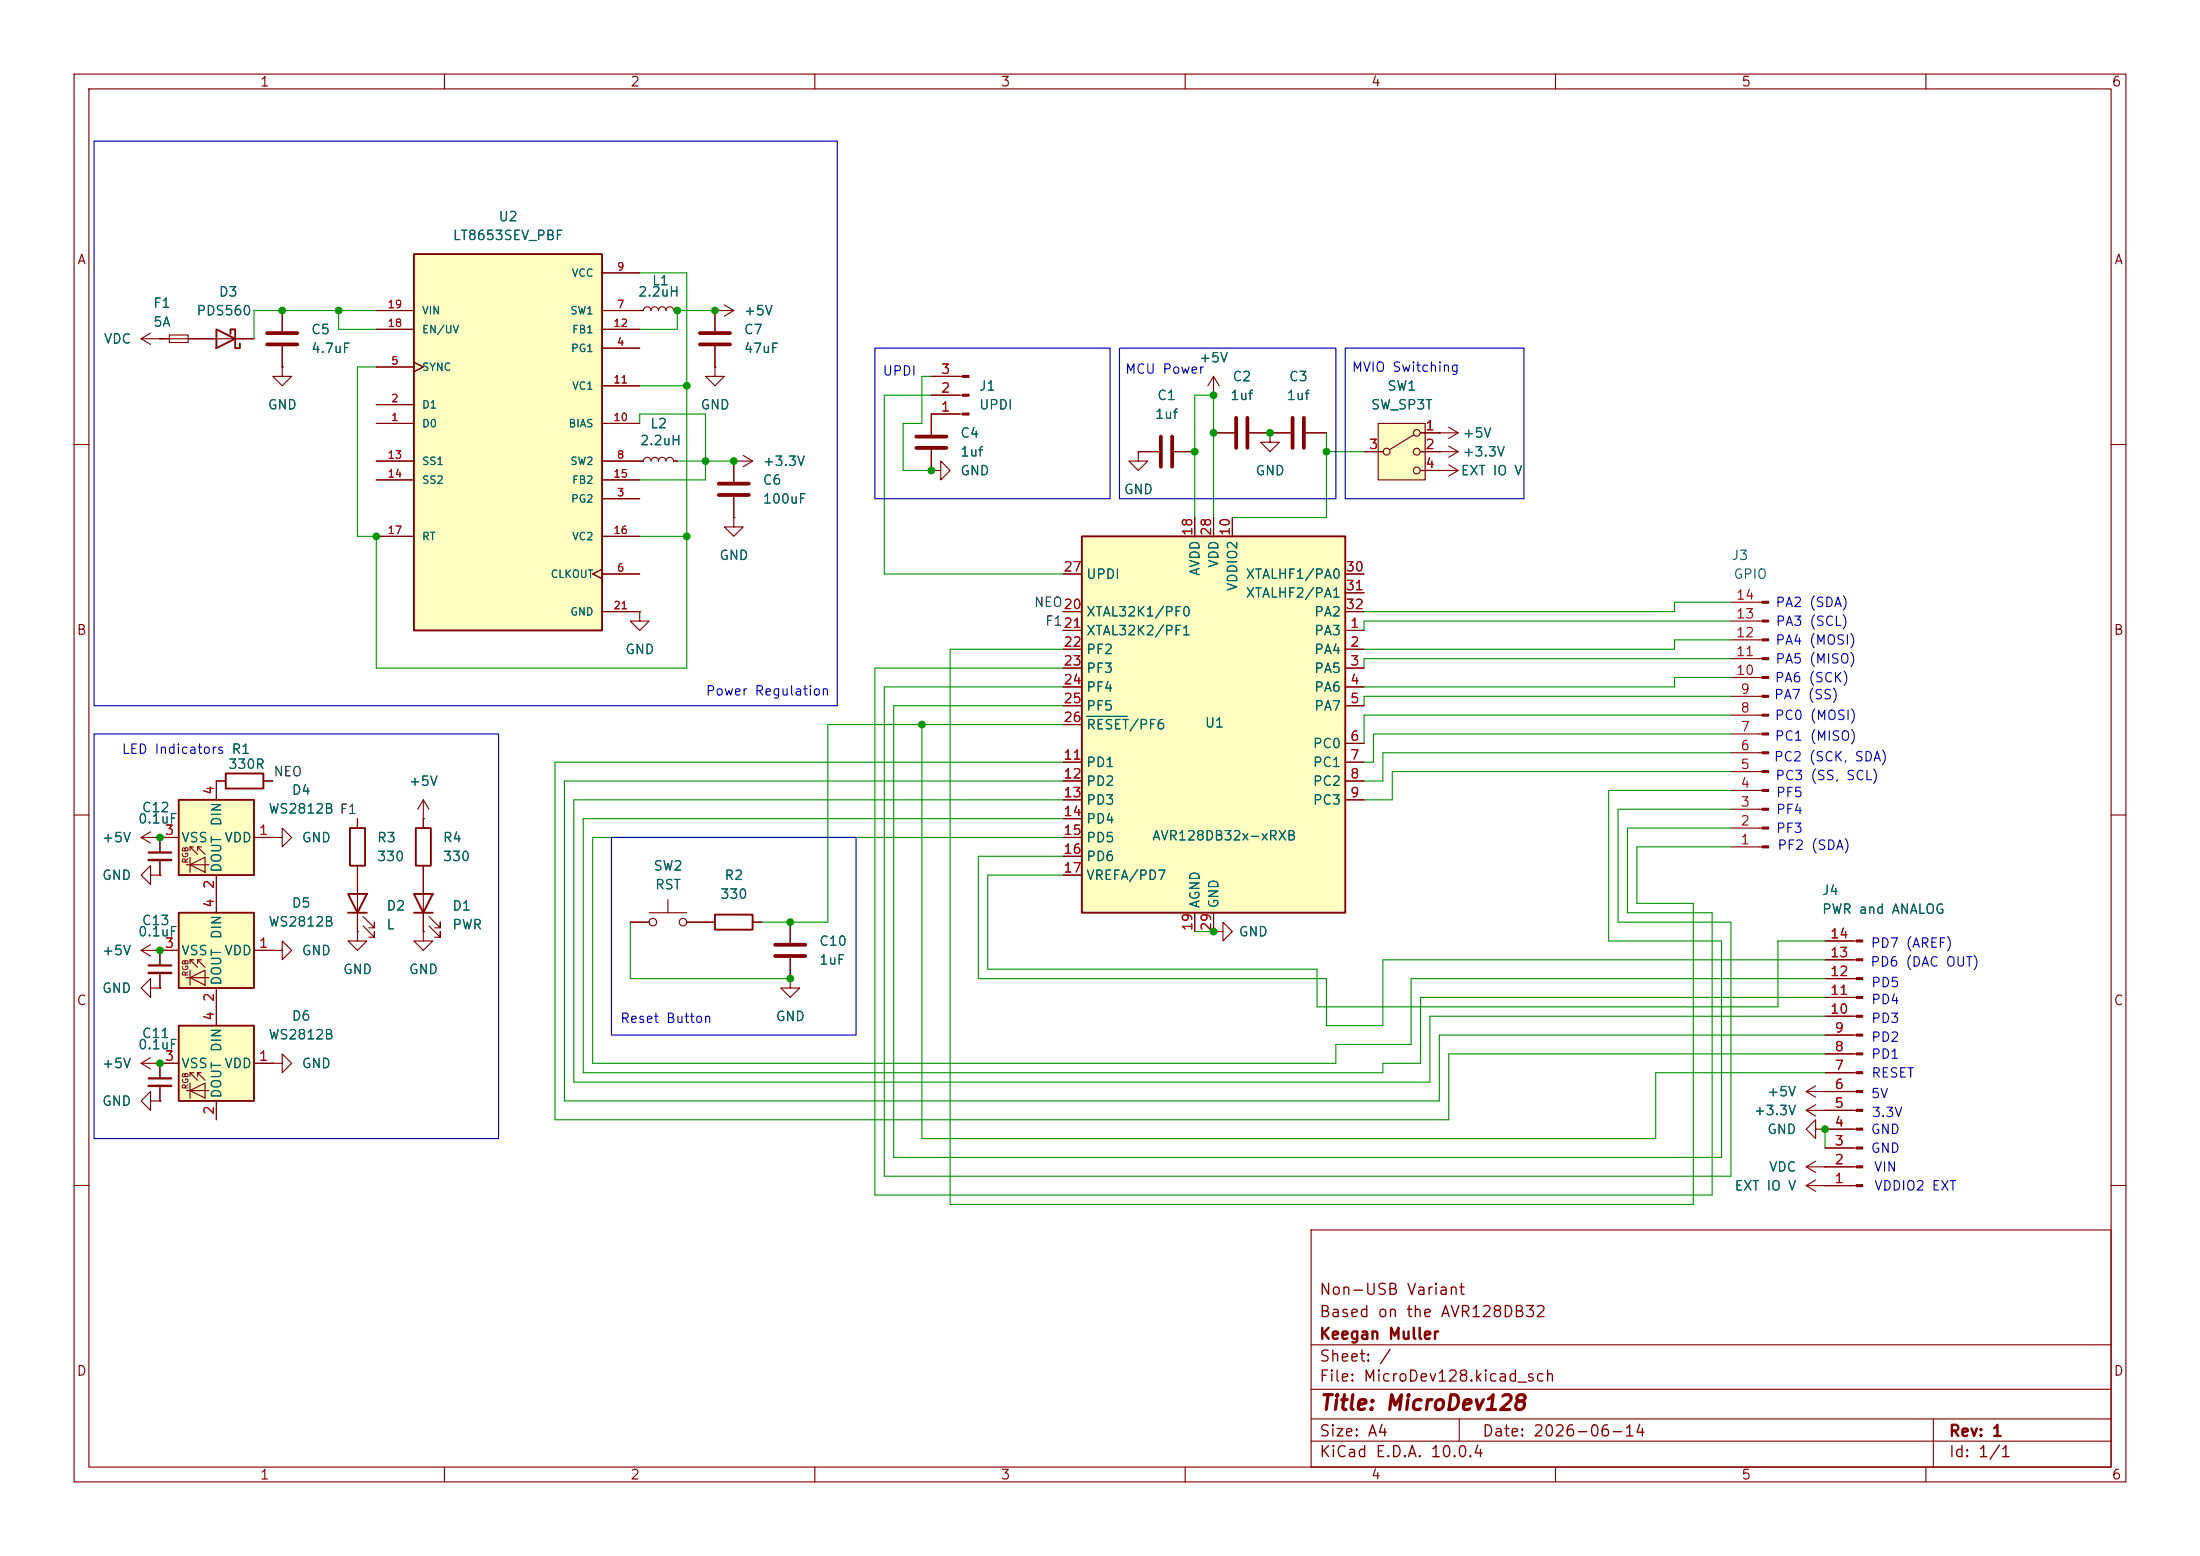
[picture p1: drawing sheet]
<svg xmlns="http://www.w3.org/2000/svg" width="297mm" height="210mm" viewBox="0 0 297 210" stroke-linecap="round" stroke-linejoin="round" font-family="sans-serif">
<g fill="none" stroke="#840000" stroke-width=".15">
<path d="M10 10h277v190h-277zM12 12h273v186h-273zM60 10v2M110 10v2M160 10v2M210 10v2M260 10v2M10 60h2M285 60h2M86.4 82.6v1.2h1.2l-1.2 1.3-1.3-1.3h1.3M86.4 82.6h.1M10 110h2"/>
<path d="M21.6 113v2.1M21.6 116.1v2M285 110h2M10 160h2M177 166h108v32h-108zM285 160h2M60 198v2M110 198v2M160 198v2M177 194.5h108M177 191.5h108M177 187.5h108"/>
<path d="M177 181.5h108M197 191.5v3M210 198v2M260 198v2M261 191.5v6.5"/>
</g>
<path d="M20.1 115.1h3" fill="none" stroke="#840000" stroke-width=".3"/>
<path d="M20.1 116.1h3" fill="none" stroke="#840000" stroke-width=".33"/>
<path d="M24.1 108h10.2v10.1h-10.2z" fill="#ffffc2"/>
<g fill="none" stroke="#840000" stroke-width=".15">
<path d="M21.6 113h2.5M25.1 116.7h3.1M25.7 116.7l2-1v2zM25.7 114.3v.5M25.7 115.7v2M26.2 114.3h-.5l1 1M26.7 114.3v.5M27.2 114.3h-.5l1 1M29.2 105.4v2.6M29.2 118.1v2.6M34.3 113h2.5M36.8 128.3h1.3v-1.3l1.3 1.3-1.3 1.2v-1.2"/>
<path d="M36.8 128.3h.1"/>
</g>
<path d="M24.1 108h10.2v10.1h-10.2z" fill="none" stroke="#840000" stroke-width=".25"/>
<path d="M24.1 123.2h10.2v10.2h-10.2z" fill="#ffffc2"/>
<g fill="none" stroke="#840000" stroke-width=".15">
<path d="M163.8 53.3h.1M163.8 50.8l-.7 1.3M163.8 50.8l.8 1.3M163.8 50.8v2.5M163.8 58.4h2.8M168.7 58.4h5.5M171.4 58.4v1.3h1.3l-1.3 1.3-1.2-1.3h1.2M171.4 58.4h.1M176.3 58.4h2.8M99.1 69.9v1.2h1.2l-1.2 1.3-1.3-1.3h1.3M99.1 69.9h.1M99.1 62.2v2.8"/>
<path d="M99.1 67.1v2.8M153.7 61v1.2h1.2l-1.2 1.3-1.3-1.3h1.3M153.7 61h.1M233.7 99.1h4.2M233.7 96.5h4.2M233.7 94h4.2M233.7 91.4h4.2M233.7 88.9h4.2M233.7 86.4h4.2M233.7 83.8h4.2M233.7 81.3h4.2M19 113l1.3 .8"/>
<path d="M19 113h2.6M20.3 118.1v-1.3l-1.3 1.3 1.3 1.3v-1.3h1.3M20.3 112.3l-1.3 .7M21.6 118.1h.1M21.6 113h.1M29.2 105.4h1.3M35.6 105.4h1.2M36.8 113h1.3v-1.2l1.3 1.2-1.3 1.3v-1.3M36.8 113h.1M48.3 110.5v1.3M48.3 116.8v8.9M57.1 110.5h.1"/>
<path d="M57.1 108l-.7 1.2M57.1 108l.8 1.2M57.1 108v2.5M233.7 114.3h4.2M233.7 111.8h4.2M233.7 109.2h4.2M233.7 106.7h4.2M233.7 104.1h4.2M233.7 101.6h4.2M19 128.3h5.1M19 128.3l1.3 .7M20.3 133.4v-1.3l-1.3 1.3 1.3 1.2v-1.2h1.3"/>
<path d="M20.3 127.5l-1.3 .8M21.6 128.3h.1M21.6 133.4h.1M21.6 128.3v2M21.6 131.3v2.1M25.1 132h3.1M25.7 132l2-1.1v2.1zM25.7 129.5v.5M25.7 130.9v2.1M26.2 129.5h-.5l1 1.1M26.7 129.5v.5M27.2 129.5h-.5l1 1.1"/>
<path d="M29.2 120.7v2.5M29.2 133.4v2.5M34.3 128.3h2.5M48.3 125.7v1.3h1.2l-1.2 1.3-1.3-1.3h1.3M48.3 125.7h.1M49 125l1.5 1.5v-.8v.8h-.7M49 123.7l1.5 1.5v-.7v.7h-.7M57.1 125.7v1.3h1.3l-1.3 1.3-1.2-1.3h1.2M57.1 125.7h.1M85.1 124.5h2.5M87.6 123.2h5.1M90.2 121.4v1.8"/>
<path d="M92.7 124.5h3.8M101.6 124.5h1.3M106.7 132.1v1.3h1.2l-1.2 1.2-1.3-1.2h1.3M106.7 132.1h.1M106.7 124.5v2.8M106.7 129.3v2.8M163.8 125.7h1.3v-1.2l1.3 1.2-1.3 1.3v-1.3M163.8 125.7h.1M246.4 139.7h4.2M246.4 137.2h4.2M246.4 134.6h4.2M246.4 132.1h4.2"/>
<path d="M246.4 129.5h4.2M246.4 127h4.2M19 143.5l1.3 .8M19 143.5h2.6M20.3 148.6v-1.3l-1.3 1.3 1.3 1.3v-1.3h1.3M20.3 142.7l-1.3 .8M21.6 148.6h.1M21.6 143.5h.1M21.6 143.5v2M21.6 146.6v2M36.8 143.5h1.3v-1.3l1.3 1.3-1.3 1.3v-1.3M36.8 143.5h.1"/>
<path d="M243.8 157.5h6.8M243.8 149.9h6.8M243.8 147.3h6.8M243.8 147.3l1.3 .8M243.8 149.9l1.3 .7M243.8 157.5l1.3 .7M245.1 152.4v-1.3l-1.3 1.3 1.3 1.3v-1.3h1.3M245.1 146.6l-1.3 .7M245.1 159.3l-1.3 .7M245.1 149.1l-1.3 .8M245.1 156.7l-1.3 .8M246.4 147.3h.1"/>
<path d="M246.4 152.4h.1M246.4 149.9h.1M246.4 157.5h.1M246.4 154.9h4.2M246.4 152.4h4.2M246.4 144.8h4.2M246.4 142.2h4.2M243.8 160h6.8M243.8 160l1.3 .8M246.4 160h.1"/>
<circle cx="88.1" cy="124.5" r=".51"/>
<circle cx="92.2" cy="124.5" r=".51"/>
</g>
<path d="M30.5 104.4h5.1v2h-5.1zM47.2 111.8h2.1v5h-2.1zM24.1 123.2h10.2v10.2h-10.2zM47 120.7h2.5l-1.2 2.5zM47 123.2h2.5M96.5 123.4h5.1v2.1h-5.1z" fill="none" stroke="#840000" stroke-width=".25"/>
<path d="M166.9 56.4v4.1M168.4 56.4v4.1M174.5 56.4v4.1M176 56.4v4.1M97 65.3h4.1M97 66.8h4.1M104.6 127.5h4.1M104.6 129h4.1" fill="none" stroke="#840000" stroke-width=".51"/>
<path d="M20.1 130.3h3M20.1 145.5h3" fill="none" stroke="#840000" stroke-width=".3"/>
<path d="M20.1 131.3h3M20.1 146.6h3" fill="none" stroke="#840000" stroke-width=".33"/>
<g fill="#840000" stroke="#840000" stroke-width=".15">
<path d="M237.9 114.2h.9v.2h-.9z"/>
<path d="M237.9 111.6h.9v.3h-.9z"/>
<path d="M237.9 109.1h.9v.2h-.9z"/>
<path d="M237.9 106.6h.9v.2h-.9z"/>
<path d="M237.9 104h.9v.3h-.9z"/>
<path d="M237.9 101.5h.9v.2h-.9z"/>
<path d="M237.9 98.9h.9v.3h-.9z"/>
<path d="M237.9 96.4h.9v.2h-.9z"/>
<path d="M237.9 93.9h.9v.2h-.9z"/>
<path d="M237.9 91.3h.9v.3h-.9z"/>
<path d="M237.9 88.8h.9v.2h-.9z"/>
<path d="M237.9 86.2h.9v.3h-.9z"/>
<path d="M237.9 83.7h.9v.2h-.9z"/>
<path d="M237.9 81.2h.9v.2h-.9z"/>
<path d="M250.6 159.9h.9v.2h-.9z"/>
<path d="M250.6 157.4h.9v.2h-.9z"/>
<path d="M250.6 154.8h.9v.3h-.9z"/>
<path d="M250.6 152.3h.9v.2h-.9z"/>
<path d="M250.6 149.7h.9v.3h-.9z"/>
<path d="M250.6 147.2h.9v.2h-.9z"/>
<path d="M250.6 144.7h.9v.2h-.9z"/>
<path d="M250.6 142.1h.9v.3h-.9z"/>
<path d="M250.6 139.6h.9v.2h-.9z"/>
<path d="M250.6 137h.9v.3h-.9z"/>
<path d="M250.6 134.5h.9v.2h-.9z"/>
<path d="M250.6 132h.9v.2h-.9z"/>
<path d="M250.6 129.4h.9v.3h-.9z"/>
<path d="M250.6 126.9h.9v.2h-.9z"/>
</g>
<path d="M24.1 138.4h10.2v10.2h-10.2z" fill="#ffffc2"/>
<g fill="none" stroke="#840000" stroke-width=".15">
<path d="M194.3 58.4h.1M194.3 58.4h2.5M195.6 57.7l1.2 .7M196.8 58.4l-1.2 .8M86.4 62.2h.5a.51 .51 0 0 1 .5-.5 .51 .51 0 0 1 .5 .5 .51 .51 0 0 1 .5-.5 .51 .51 0 0 1 .5 .5 .51 .51 0 0 1 .5-.5 .51 .51 0 0 1 .5 .5 .51 .51 0 0 1 .5-.5 .51 .51 0 0 1 .5 .5h.5M153.7 61h2.8M158.5 61h2.8M57.1 110.5v1.3M57.1 116.8v8.9M29.2 135.9v2.5M57.9 125l1.5 1.5v-.8v.8h-.7M57.9 123.7l1.5 1.5v-.7v.7h-.7"/>
<path d="M21.6 143.5h2.5M25.1 147.2h3.1M25.7 147.2l2-1v2zM25.7 144.8v.5M25.7 146.2v2M26.2 144.8h-.5l1 1M26.7 144.8v.5M27.2 144.8h-.5l1 1M29.2 148.6v2.5M34.3 143.5h2.5"/>
</g>
<path d="M56.1 111.8h2.1v5h-2.1zM24.1 138.4h10.2v10.2h-10.2zM55.9 120.7h2.5l-1.3 2.5zM55.9 123.2h2.5" fill="none" stroke="#840000" stroke-width=".25"/>
<path d="M156.7 58.9v4.1M158.2 58.9v4.1" fill="none" stroke="#840000" stroke-width=".51"/>
<path d="M186.1 57.2h6.3v7.6h-6.3z" fill="#ffffc2"/>
<g fill="none" stroke="#840000" stroke-width=".15">
<path d="M19 45.7h15.3M19 45.7l1.3 .8M20.3 45l-1.3 .7M21.6 45.7h.1M22.9 45.2h2.5v1h-2.5zM38.1 49.5v1.3h1.3l-1.3 1.3-1.3-1.3h1.3M38.1 49.5h.1M38.1 41.9v2.8M38.1 46.7v2.8M96.5 41.9h.1M96.5 41.9v2.8M96.5 46.7v2.8"/>
<path d="M96.5 41.9h2.6M97.8 41.1l1.3 .8M99.1 41.9l-1.3 .8M125.7 55.9v2.8M186.1 57.2h6.3v7.6h-6.3zM190.9 58.7l-3.3 2M191.8 58.4h2.5M125.7 63.5h1.3v-1.3l1.3 1.3-1.3 1.3v-1.3M125.7 63.5h.1M125.7 60.7v2.8M184.1 61h2.6M191.8 61h5"/>
<path d="M191.8 63.5h5M194.3 63.5h.1M194.3 61h.1M195.6 62.7l1.2 .8M195.6 60.2l1.2 .8M196.8 63.5l-1.2 .8M196.8 61l-1.2 .7"/>
<circle cx="191.3" cy="58.4" r=".46"/>
<circle cx="187.2" cy="61" r=".46"/>
<circle cx="191.3" cy="61" r=".46"/>
<circle cx="191.3" cy="63.5" r=".46"/>
</g>
<path d="M36.1 45h4M36.1 46.5h4M94.5 45h4.1M94.5 46.5h4.1M123.7 58.9h4.1M123.7 60.5h4.1" fill="none" stroke="#840000" stroke-width=".51"/>
<path d="M29.2 44.5l2.5 1.2-2.5 1.3zM31.1 45.1v-.6h.6v2.5h.7v-.6" fill="none" stroke="#840000" stroke-width=".25"/>
<path d="M55.9 34.3h25.4v50.8h-25.4z" fill="#ffffc2"/>
<path d="M55.9 34.3h25.4v50.8h-25.4z" fill="none" stroke="#840000" stroke-width=".25"/>
<g fill="none" stroke="#840000" stroke-width=".15">
<path d="M81.3 36.8h5.1M50.8 57.2h5.1M50.8 54.6h5.1M50.8 49.5h5.1M50.8 41.9h5.1M50.8 44.5h5.1M55.9 48.9l1.2 .6-1.2 .7M81.3 41.9h5.6a.51 .51 0 0 1 .5-.5 .51 .51 0 0 1 .5 .5 .51 .51 0 0 1 .5-.5 .51 .51 0 0 1 .5 .5 .51 .51 0 0 1 .5-.5 .51 .51 0 0 1 .5 .5 .51 .51 0 0 1 .5-.5 .51 .51 0 0 1 .5 .5h.5M81.3 57.2h5.1M81.3 47h5.1M81.3 52.1h5.1M81.3 44.5h5.1"/>
<path d="M125.7 55.9h4.2M125.7 53.3h4.2M125.7 50.8h4.2M50.8 62.2h5.1M50.8 64.8h5.1M50.8 72.4h5.1M81.3 76.8l-1.3 .7 1.3 .6M81.3 67.3h5.1M81.3 77.5h5.1M81.3 62.2h5.1M81.3 64.8h5.1M81.3 72.4h5.1"/>
<path d="M81.3 82.6h5.1"/>
</g>
<g fill="#840000" stroke="#840000" stroke-width=".15">
<path d="M129.9 55.8h.9v.2h-.9z"/>
<path d="M129.9 53.2h.9v.3h-.9z"/>
<path d="M129.9 50.7h.9v.2h-.9z"/>
</g>
<path d="M146 72.4h35.6v50.8h-35.6z" fill="#ffffc2"/>
<path d="M146 72.4h35.6v50.8h-35.6z" fill="none" stroke="#840000" stroke-width=".25"/>
<g fill="none" stroke="#840000" stroke-width=".15">
<path d="M81.3 36.8h5.1M21.6 45.7h.1M21.6 45.7h1.3M25.4 45.7h3.8M31.7 45.7h2.6M38.1 49.5h.1M38.1 41.9v2.8M38.1 46.7v2.8M50.8 57.2h5.1M50.8 54.6h5.1M50.8 49.5h5.1M50.8 41.9h5.1"/>
<path d="M50.8 44.5h5.1M55.9 48.9l1.2 .6-1.2 .7M81.3 57.2h5.1M81.3 47h5.1M81.3 41.9h5.6M81.3 52.1h5.1M81.3 44.5h5.1M90.9 41.9h.5M96.5 49.5v1.3h1.3l-1.3 1.3-1.3-1.3h1.3M96.5 49.5h.1M96.5 41.9h.1M96.5 41.9v2.8"/>
<path d="M96.5 46.7v2.8M125.7 53.3h3.8M125.7 50.8h3.8M129.5 55.9h-3.8v2.8M163.8 53.3h.1M163.8 58.4h2.8M168.7 58.4h5.5M171.4 58.4h.1M176.3 58.4h2.8M191.8 58.4h2.5M194.3 58.4h.1M50.8 62.2h5.1"/>
<path d="M50.8 64.8h5.1M50.8 72.4h5.1M81.3 76.8l-1.3 .7 1.3 .6M81.3 77.5h5.1M81.3 62.2h5.6M81.3 67.3h5.1M81.3 64.8h5.1M81.3 72.4h5.1M90.9 62.2h.5M99.1 62.2h.1M99.1 69.9h.1M99.1 62.2h2.5"/>
<path d="M99.1 62.2v2.8M99.1 67.1v2.8M100.3 61.5l1.3 .7M101.6 62.2l-1.3 .8M125.7 63.5h.1M125.7 60.7v2.8M143.5 77.5h2.5M153.7 61h.1M153.7 61h2.8M158.5 61h2.8M161.3 69.9v2.5M163.8 69.9v2.5"/>
<path d="M166.4 69.9v2.5M181.6 77.5h2.5M184.1 61h2.6M191.8 61h2.5M191.8 63.5h2.5M194.3 61h.1M194.3 63.5h.1M81.3 82.6h5.1M86.4 82.6h.1M143.5 85.1h2.5M143.5 87.6h2.5M143.5 90.2h2.5"/>
<path d="M143.5 92.7h2.5M143.5 95.3h2.5M143.5 82.6h2.5M143.5 97.8h2.5M181.6 85.1h2.5M181.6 87.6h2.5M181.6 90.2h2.5M181.6 92.7h2.5M181.6 95.3h2.5M181.6 82.6h2.5M181.6 80h2.5M21.6 113h.1"/>
<path d="M21.6 118.1h.1M21.6 113h2.5M21.6 113v2.1M21.6 116.1v2M29.2 118.1v5.1M30.5 105.4h-1.3v2.6M34.3 113h2.5M35.6 105.4h1.2M36.8 113h.1M48.3 110.5v1.3M48.3 116.8v3.9M57.1 110.5h.1"/>
<path d="M57.1 110.5v1.3M57.1 116.8v3.9M143.5 102.9h2.5M143.5 105.4h2.5M143.5 108h2.5M143.5 110.5h2.5M143.5 113h2.5M143.5 115.6h2.5M143.5 118.1h2.5M181.6 100.3h2.5M181.6 102.9h2.5M181.6 105.4h2.5"/>
<path d="M181.6 108h2.5M21.6 133.4h.1M21.6 128.3h.1M21.6 128.3h2.5M21.6 128.3v2M21.6 131.3v2.1M29.2 133.4v5M34.3 128.3h2.5M36.8 128.3h.1M48.3 125.7h.1M48.3 123.2v2.5M57.1 125.7h.1"/>
<path d="M57.1 123.2v2.5M85.1 124.5h2.5M92.7 124.5h3.8M101.6 124.5h1.3M106.7 132.1h.1M106.7 124.5v2.8M106.7 129.3v2.8M161.3 123.2v2.5M163.8 125.7h.1M163.8 123.2v2.5M246.4 139.7h3.8M246.4 137.2h3.8"/>
<path d="M246.4 134.6h3.8M246.4 132.1h3.8M246.4 129.5h3.8M246.4 127h3.8M21.6 143.5h.1M21.6 148.6h.1M21.6 143.5v2M21.6 146.6v2M21.6 143.5h2.5M29.2 148.6v2.5M34.3 143.5h2.5M36.8 143.5h.1"/>
<path d="M246.4 147.3h.1M246.4 152.4h.1M246.4 149.9h.1M246.4 157.5h.1M246.4 157.5h3.8M246.4 154.9h3.8M246.4 152.4h3.8M246.4 149.9h3.8M246.4 147.3h3.8M246.4 144.8h3.8M246.4 142.2h3.8M246.4 160h.1"/>
<path d="M246.4 160h3.8"/>
</g>
<path d="M146.7 96.7h5.5" fill="none" stroke="#006464" stroke-width=".15"/>
<g fill="none" stroke="#009600" stroke-width=".15">
<path d="M86.4 36.8h6.3v53.4h-41.9v-17.8h-2.5v-22.9h2.5M45.7 41.9v2.6h5.1M50.8 41.9h-16.5v3.8M86.4 57.2v-1.3h8.8v8.9h-8.8M86.4 52.1h6.3M96.5 41.9h-5.1v2.6h-5M125.7 50.8h-1.2v6.4h-2.6v6.3h3.8M125.7 53.3h-6.3v24.2h24.1M179.1 58.4v11.5h-12.7M86.4 72.4h6.3M91.4 62.2h7.7M161.3 69.9v-16.6h2.5v16.6"/>
<path d="M179.1 61h5M124.5 97.8v55.9h99v-8.9h22.9M143.5 90.2h-25.4v71.1h113v-38.1h-11.4v-11.4h14M143.5 87.6h-15.2v75h100.3v-40.7h-7.6v-7.6h12.7M143.5 95.3h-22.9v60.9h111.8v-29.2h-15.2v-20.3h16.5M143.5 92.7h-24.1v66.1h114.3v-34.3h-15.3v-15.3h15.3M143.5 97.8h-31.7v26.7h-8.9M233.7 83.8h-49.6v1.3M233.7 88.9h-49.6v1.3M233.7 94h-49.6v1.3M233.7 96.5h-49.6v3.8M233.7 81.3h-7.6v1.3h-42"/>
<path d="M233.7 86.4h-7.6v1.2h-42M233.7 91.4h-7.6v1.3h-42M233.7 99.1h-48.3v3.8h-1.3M143.5 118.1h-10.2v12.7h44.5v5.1h62.2v-8.9h6.4M143.5 115.6h-11.4v16.5h47v6.3h7.6v-8.9h59.7M143.5 110.5h-64.8v34.3h108v-1.3h5.1v-8.9h54.6M143.5 113h-63.5v30.5h100.3v-2.5h10.2v-8.9h55.9M143.5 108h-66v38.1h115.5v-8.9h53.4M143.5 102.9h-68.6v48.2h120.7v-8.9h50.8M143.5 105.4h-67.3v43.2h118.1v-8.9h52.1M233.7 101.6h-47v3.8h-2.6M233.7 104.1h-45.7v3.9h-3.9"/>
<path d="M85.1 124.5v7.6h21.6M161.3 125.7h2.5M246.4 152.4v2.5"/>
</g>
<path d="M12.7 19.1h100.3v76.2h-100.3zM118.1 47h31.8v20.3h-31.8zM151.1 47h29.2v20.3h-29.2zM181.6 47h24.1v20.3h-24.1zM12.7 99.1h54.6v54.6h-54.6zM82.5 113h33.1v26.7h-33.1z" fill="none" stroke="#0000c2" stroke-width=".15"/>
<g fill="#009600" stroke="#009600" stroke-width=".14">
<circle cx="45.7" cy="41.9" r=".46"/>
<circle cx="38.1" cy="41.9" r=".46"/>
<circle cx="91.4" cy="41.9" r=".46"/>
<circle cx="50.8" cy="72.4" r=".46"/>
<circle cx="124.5" cy="97.8" r=".46"/>
<circle cx="125.7" cy="63.5" r=".46"/>
<circle cx="92.7" cy="72.4" r=".46"/>
<circle cx="92.7" cy="52.1" r=".46"/>
<circle cx="96.5" cy="41.9" r=".46"/>
<circle cx="99.1" cy="62.2" r=".46"/>
<circle cx="95.2" cy="62.2" r=".46"/>
<circle cx="21.6" cy="143.5" r=".46"/>
<circle cx="21.6" cy="128.3" r=".46"/>
<circle cx="21.6" cy="113" r=".46"/>
<circle cx="106.7" cy="132.1" r=".46"/>
<circle cx="106.7" cy="124.5" r=".46"/>
<circle cx="163.8" cy="125.7" r=".46"/>
<circle cx="246.4" cy="152.4" r=".46"/>
<circle cx="179.1" cy="61" r=".46"/>
<circle cx="171.4" cy="58.4" r=".46"/>
<circle cx="163.8" cy="53.3" r=".46"/>
<circle cx="163.8" cy="58.4" r=".46"/>
<circle cx="161.3" cy="61" r=".46"/>
</g>
<text font-size="2" fill="#840000" x="178" y="190.8">Title: MicroDev128</text>
<g font-size="1.5" fill="#840000">
<text x="178" y="178.2">Based on the AVR128DB32</text>
<text x="178" y="175.2">Non-USB Variant</text>
<text x="178" y="184.2">Sheet: /</text>
<text x="178" y="181.2">Keegan Muller</text>
<text x="178" y="186.9">File: MicroDev128.kicad_sch</text>
<text x="178" y="197.1">KiCad E.D.A. 10.0.4</text>
<text x="178" y="194.3">Size: A4</text>
<text x="200" y="194.3">Date: 2026-06-14</text>
<text x="263" y="194.3">Rev: 1</text>
<text x="263" y="197.1">Id: 1/1</text>
</g>
<g font-size="1.3" fill="#840000">
<text x="35" y="12">1</text>
<text x="85" y="12">2</text>
<text x="135" y="12">3</text>
<text x="185" y="12">4</text>
<text x="235" y="12">5</text>
<text x="285" y="12">6</text>
<text x="10.3" y="36">A</text>
<text x="285.3" y="36">A</text>
<text x="10.3" y="86">B</text>
<text x="285.3" y="86">B</text>
<text x="10.3" y="136">C</text>
<text x="285.3" y="136">C</text>
<text x="10.3" y="186">D</text>
<text x="285.3" y="186">D</text>
<text x="35" y="200">1</text>
<text x="85" y="200">2</text>
<text x="135" y="200">3</text>
<text x="185" y="200">4</text>
<text x="235" y="200">5</text>
<text x="285" y="200">6</text>
</g>
<g font-size="1.3" fill="#006464">
<text x="61" y="32.7">LT8653SEV_PBF</text>
<text x="67.2" y="30.2">U2</text>
<text x="20.6" y="41.9">F1</text>
<text x="29.5" y="40.3">D3</text>
<text x="86" y="40.3">2.2uH</text>
<text x="87.9" y="38.8">L1</text>
<text x="13.9" y="46.7">VDC</text>
<text x="20.6" y="44.4">5A</text>
<text x="26.4" y="42.9">PDS560</text>
<text x="41.9" y="45.4">C5</text>
<text x="41.9" y="48">4.7uF</text>
<text x="100.3" y="45.4">C7</text>
<text x="100.3" y="42.9">+5V</text>
<text x="100.3" y="48">47uF</text>
<text x="132.1" y="53">J1</text>
<text x="161.8" y="49.2">+5V</text>
<text x="166.3" y="51.8">C2</text>
<text x="173.9" y="51.8">C3</text>
<text x="187.2" y="53">SW1</text>
<text x="36.1" y="55.6">GND</text>
<text x="87.7" y="58.1">L2</text>
<text x="94.5" y="55.6">GND</text>
<text x="129.5" y="59.4">C4</text>
<text x="132.1" y="55.6">UPDI</text>
<text x="155.8" y="56.9">1uf</text>
<text x="156.1" y="54.3">C1</text>
<text x="166" y="54.3">1uf</text>
<text x="173.6" y="54.3">1uf</text>
<text x="185" y="55.6">SW_SP3T</text>
<text x="197.4" y="59.4">+5V</text>
<text x="86.3" y="60.4">2.2uH</text>
<text x="102.9" y="65.7">C6</text>
<text x="102.9" y="63.2">+3.3V</text>
<text x="129.5" y="64.5">GND</text>
<text x="129.5" y="61.9">1uf</text>
<text x="169.4" y="64.5">GND</text>
<text x="197.1" y="64.5">EXT IO V</text>
<text x="197.4" y="61.9">+3.3V</text>
<text x="102.9" y="68.3">100uF</text>
<text x="151.6" y="67">GND</text>
<text x="97" y="75.9">GND</text>
<text x="162.3" y="77.8" transform="rotate(-90 162.3 77.8)">AVDD</text>
<text x="164.8" y="76.7" transform="rotate(-90 164.8 76.7)">VDD</text>
<text x="233.7" y="75.9">J3</text>
<text x="146.6" y="83.5">XTAL32K1/PF0</text>
<text x="146.6" y="78.4">UPDI</text>
<text x="167.3" y="79.9" transform="rotate(-90 167.3 79.9)">VDDIO2</text>
<text x="168.1" y="78.4">XTALHF1/PA0</text>
<text x="168.1" y="81">XTALHF2/PA1</text>
<text x="177.3" y="83.5">PA2</text>
<text x="233.9" y="78.4">GPIO</text>
<text x="84.3" y="88.6">GND</text>
<text x="146.6" y="86.1">XTAL32K2/PF1</text>
<text x="146.6" y="88.6">PF2</text>
<text x="177.3" y="86.1">PA3</text>
<text x="177.3" y="88.6">PA4</text>
<text x="146.6" y="91.1">PF3</text>
<text x="146.6" y="93.7">PF4</text>
<text x="177.3" y="91.1">PA5</text>
<text x="177.3" y="93.7">PA6</text>
<text x="146.6" y="96.2">PF5</text>
<text x="146.6" y="98.8">RESET/PF6</text>
<text x="162.6" y="98.5">U1</text>
<text x="177.1" y="101.3">PC0</text>
<text x="177.3" y="96.2">PA7</text>
<text x="30.7" y="104.1">330R</text>
<text x="31.2" y="102.1">R1</text>
<text x="39.3" y="107.6">D4</text>
<text x="55.1" y="106.4">+5V</text>
<text x="146.6" y="103.8">PD1</text>
<text x="146.6" y="106.4">PD2</text>
<text x="177.1" y="103.8">PC1</text>
<text x="177.1" y="106.4">PC2</text>
<text x="18.6" y="111.5">0.1uF</text>
<text x="19.1" y="109.9">C12</text>
<text x="30.2" y="111.6" transform="rotate(-90 30.2 111.6)">DIN</text>
<text x="36.2" y="110.1">WS2812B F1</text>
<text x="36.2" y="110.1">WS2812B</text>
<text x="146.6" y="108.9">PD3</text>
<text x="146.6" y="111.5">PD4</text>
<text x="155.5" y="113.7">AVR128DB32x-xRXB</text>
<text x="177.1" y="108.9">PC3</text>
<text x="13.7" y="119.1">GND</text>
<text x="13.7" y="114">+5V</text>
<text x="24.4" y="114">VSS</text>
<text x="30.2" y="117.9" transform="rotate(-90 30.2 117.9)">DOUT</text>
<text x="30.2" y="114">VDD</text>
<text x="40.6" y="114">GND</text>
<text x="50.8" y="114">R3</text>
<text x="50.8" y="116.5">330</text>
<text x="59.7" y="114">R4</text>
<text x="59.7" y="116.5">330</text>
<text x="88.1" y="117.8">SW2</text>
<text x="97.7" y="119.1">R2</text>
<text x="146.6" y="114">PD5</text>
<text x="146.6" y="116.5">PD6</text>
<text x="146.6" y="119.1">VREFA/PD7</text>
<text x="19.1" y="125.2">C13</text>
<text x="36.2" y="125.4">WS2812B</text>
<text x="39.3" y="122.8">D5</text>
<text x="52.1" y="123.2">D2</text>
<text x="52.1" y="125.7">L</text>
<text x="61" y="123.2">D1</text>
<text x="61" y="125.7">PWR</text>
<text x="88.3" y="120.4">RST</text>
<text x="97.1" y="121.6">330</text>
<text x="162.3" y="122.7" transform="rotate(-90 162.3 122.7)">AGND</text>
<text x="164.8" y="122.7" transform="rotate(-90 164.8 122.7)">GND</text>
<text x="245.9" y="121.1">J4</text>
<text x="245.9" y="123.7">PWR and ANALOG</text>
<text x="13.7" y="129.2">+5V</text>
<text x="18.6" y="126.7">0.1uF</text>
<text x="24.4" y="129.2">VSS</text>
<text x="30.2" y="126.9" transform="rotate(-90 30.2 126.9)">DIN</text>
<text x="30.2" y="129.2">VDD</text>
<text x="40.6" y="129.2">GND</text>
<text x="46.2" y="131.8">GND</text>
<text x="55.1" y="131.8">GND</text>
<text x="110.5" y="130.5">1uF</text>
<text x="110.5" y="128">C10</text>
<text x="167.1" y="126.7">GND</text>
<text x="13.7" y="134.3">GND</text>
<text x="30.2" y="133.1" transform="rotate(-90 30.2 133.1)">DOUT</text>
<text x="18.6" y="141.9">0.1uF</text>
<text x="19.1" y="140.4">C11</text>
<text x="30.2" y="142.1" transform="rotate(-90 30.2 142.1)">DIN</text>
<text x="36.2" y="140.6">WS2812B</text>
<text x="39.3" y="138.1">D6</text>
<text x="104.6" y="138.1">GND</text>
<text x="13.7" y="149.6">GND</text>
<text x="13.7" y="144.5">+5V</text>
<text x="24.4" y="144.5">VSS</text>
<text x="30.2" y="148.3" transform="rotate(-90 30.2 148.3)">DOUT</text>
<text x="30.2" y="144.5">VDD</text>
<text x="40.6" y="144.5">GND</text>
<text x="238.5" y="148.3">+5V</text>
<text x="236.7" y="150.8">+3.3V</text>
<text x="238.5" y="153.4">GND</text>
<text x="234.1" y="161">EXT IO V</text>
<text x="238.7" y="158.5">VDC</text>
</g>
<g font-size="1.3" fill="#0000c2">
<text x="119.1" y="51">UPDI</text>
<text x="151.8" y="50.8">MCU Power</text>
<text x="182.4" y="50.5">MVIO Switching</text>
<text x="239.6" y="82.2">PA2 (SDA)</text>
<text x="239.6" y="87.3">PA4 (MOSI)</text>
<text x="239.6" y="89.9">PA5 (MISO)</text>
<text x="239.6" y="84.8">PA3 (SCL)</text>
<text x="95.2" y="94.2">Power Regulation</text>
<text x="239.4" y="94.7">PA7 (SS)</text>
<text x="239.5" y="92.4">PA6 (SCK)</text>
<text x="239.5" y="100.3">PC1 (MISO)</text>
<text x="239.5" y="97.5">PC0 (MOSI)</text>
<text x="16.3" y="102.1">LED Indicators R1</text>
<text x="239.4" y="103.1">PC2 (SCK, SDA)</text>
<text x="239.6" y="105.6">PC3 (SS, SCL)</text>
<text x="239.7" y="107.9">PF5</text>
<text x="239.7" y="112.7">PF3</text>
<text x="239.7" y="110.2">PF4</text>
<text x="239.9" y="115">PF2 (SDA)</text>
<text x="252.4" y="130.8">PD6 (DAC OUT)</text>
<text x="252.5" y="128.2">PD7 (AREF)</text>
<text x="252.5" y="133.6">PD5</text>
<text x="252.5" y="135.8">PD4</text>
<text x="83.6" y="138.4">Reset Button</text>
<text x="252.5" y="143.2">PD1</text>
<text x="252.5" y="140.9">PD2</text>
<text x="252.5" y="138.4">PD3</text>
<text x="252.5" y="148.5">5V</text>
<text x="252.5" y="145.8">RESET</text>
<text x="252.5" y="155.9">GND</text>
<text x="252.5" y="153.4">GND</text>
<text x="252.6" y="151.1">3.3V</text>
<text x="252.9" y="158.5">VIN</text>
<text x="252.9" y="161">VDDIO2 EXT</text>
</g>
<g font-size="1.3" fill="#a90000">
<text x="126.9" y="53.3">2</text>
<text x="126.9" y="50.8">3</text>
<text x="126.9" y="55.9">1</text>
<text x="192.3" y="58.4">1</text>
<text x="184.7" y="60.9">3</text>
<text x="192.3" y="60.9">2</text>
<text x="192.3" y="63.5">4</text>
<text x="143.5" y="77.4">27</text>
<text x="161.3" y="72.4" transform="rotate(-90 161.3 72.4)">18</text>
<text x="163.8" y="72.4" transform="rotate(-90 163.8 72.4)">28</text>
<text x="166.3" y="72.4" transform="rotate(-90 166.3 72.4)">10</text>
<text x="181.6" y="77.4">30</text>
<text x="143.5" y="82.5">20</text>
<text x="181.6" y="80">31</text>
<text x="181.6" y="82.5">32</text>
<text x="234.3" y="83.8">13</text>
<text x="234.3" y="81.3">14</text>
<text x="143.5" y="87.6">22</text>
<text x="143.5" y="85.1">21</text>
<text x="182.2" y="85.1">1</text>
<text x="182.2" y="87.6">2</text>
<text x="234.3" y="88.9">11</text>
<text x="234.3" y="86.3">12</text>
<text x="143.5" y="90.1">23</text>
<text x="143.5" y="92.7">24</text>
<text x="143.5" y="95.2">25</text>
<text x="182.2" y="90.1">3</text>
<text x="182.2" y="92.7">4</text>
<text x="182.2" y="95.2">5</text>
<text x="234.3" y="91.4">10</text>
<text x="234.9" y="94">9</text>
<text x="143.5" y="97.8">26</text>
<text x="182.2" y="100.3">6</text>
<text x="234.9" y="101.6">6</text>
<text x="234.9" y="99">7</text>
<text x="234.9" y="96.5">8</text>
<text x="29.2" y="107.4" transform="rotate(-90 29.2 107.4)">4</text>
<text x="143.5" y="102.8">11</text>
<text x="143.5" y="105.4">12</text>
<text x="143.5" y="107.9">13</text>
<text x="182.2" y="102.8">7</text>
<text x="182.2" y="105.4">8</text>
<text x="182.2" y="107.9">9</text>
<text x="234.9" y="106.7">4</text>
<text x="234.9" y="104.1">5</text>
<text x="22.2" y="113">3</text>
<text x="34.9" y="113">1</text>
<text x="143.5" y="110.5">14</text>
<text x="143.5" y="113">15</text>
<text x="234.9" y="111.7">2</text>
<text x="234.9" y="109.2">3</text>
<text x="143.5" y="115.5">16</text>
<text x="143.5" y="118.1">17</text>
<text x="234.9" y="114.3">1</text>
<text x="29.2" y="122.6" transform="rotate(-90 29.2 122.6)">4</text>
<text x="29.2" y="120.1" transform="rotate(-90 29.2 120.1)">2</text>
<text x="161.3" y="125.8" transform="rotate(-90 161.3 125.8)">19</text>
<text x="163.8" y="125.8" transform="rotate(-90 163.8 125.8)">29</text>
<text x="22.2" y="128.2">3</text>
<text x="34.9" y="128.2">1</text>
<text x="247" y="129.5">13</text>
<text x="247" y="127">14</text>
<text x="29.2" y="137.9" transform="rotate(-90 29.2 137.9)">4</text>
<text x="29.2" y="135.3" transform="rotate(-90 29.2 135.3)">2</text>
<text x="247" y="137.1">10</text>
<text x="247" y="134.6">11</text>
<text x="247" y="132.1">12</text>
<text x="22.2" y="143.5">3</text>
<text x="34.9" y="143.5">1</text>
<text x="247.6" y="142.2">8</text>
<text x="247.6" y="139.7">9</text>
<text x="247.6" y="149.8">5</text>
<text x="247.6" y="147.3">6</text>
<text x="247.6" y="144.8">7</text>
<text x="29.2" y="150.6" transform="rotate(-90 29.2 150.6)">2</text>
<text x="247.6" y="154.9">3</text>
<text x="247.6" y="152.4">4</text>
<text x="247.6" y="160">1</text>
<text x="247.6" y="157.5">2</text>
</g>
<g font-size="1.3" fill="#0f0f0f">
<text x="139.5" y="82.2">NEO20</text>
<text x="141" y="84.8">F121</text>
<text x="36.8" y="105.1">NEO</text>
</g>
<g font-size="1" fill="#a90000">
<text x="52.2" y="41.8">19</text>
<text x="83.2" y="41.8">7</text>
<text x="83.2" y="36.8">9</text>
<text x="52.2" y="44.4">18</text>
<text x="82.7" y="44.4">12</text>
<text x="83.2" y="46.9">4</text>
<text x="52.7" y="49.5">5</text>
<text x="82.7" y="52">11</text>
<text x="52.7" y="57.1">1</text>
<text x="52.7" y="54.5">2</text>
<text x="82.7" y="57.1">10</text>
<text x="52.2" y="62.2">13</text>
<text x="52.2" y="64.7">14</text>
<text x="82.7" y="64.7">15</text>
<text x="83.2" y="62.2">8</text>
<text x="83.2" y="67.2">3</text>
<text x="52.2" y="72.3">17</text>
<text x="82.7" y="72.3">16</text>
<text x="83.2" y="77.4">6</text>
<text x="82.7" y="82.5">21</text>
</g>
<g font-size="1" fill="#006464">
<text x="77.1" y="37.6">VCC</text>
<text x="56.9" y="45.2">EN/UV</text>
<text x="56.9" y="42.7">VIN</text>
<text x="76.9" y="42.7">SW1</text>
<text x="77" y="47.8">PG1</text>
<text x="77.2" y="45.2">FB1</text>
<text x="56.9" y="50.3">SYNC</text>
<text x="77.2" y="52.8">VC1</text>
<text x="56.9" y="57.9">D0</text>
<text x="56.9" y="55.4">D1</text>
<text x="76.7" y="57.9">BIAS</text>
<text x="56.9" y="63">SS1</text>
<text x="56.9" y="65.5">SS2</text>
<text x="76.9" y="63">SW2</text>
<text x="77.2" y="65.5">FB2</text>
<text x="77" y="68.1">PG2</text>
<text x="56.9" y="73.2">RT</text>
<text x="77.2" y="73.2">VC2</text>
<text x="74.3" y="78.2">CLKOUT</text>
<text x="76.9" y="83.3">GND</text>
</g>
<g font-size=".8" fill="#840000">
<text x="25.6" y="116.6" transform="rotate(-90 25.6 116.6)">RGB</text>
<text x="25.6" y="131.9" transform="rotate(-90 25.6 131.9)">RGB</text>
<text x="25.6" y="147.1" transform="rotate(-90 25.6 147.1)">RGB</text>
</g>
</svg>
